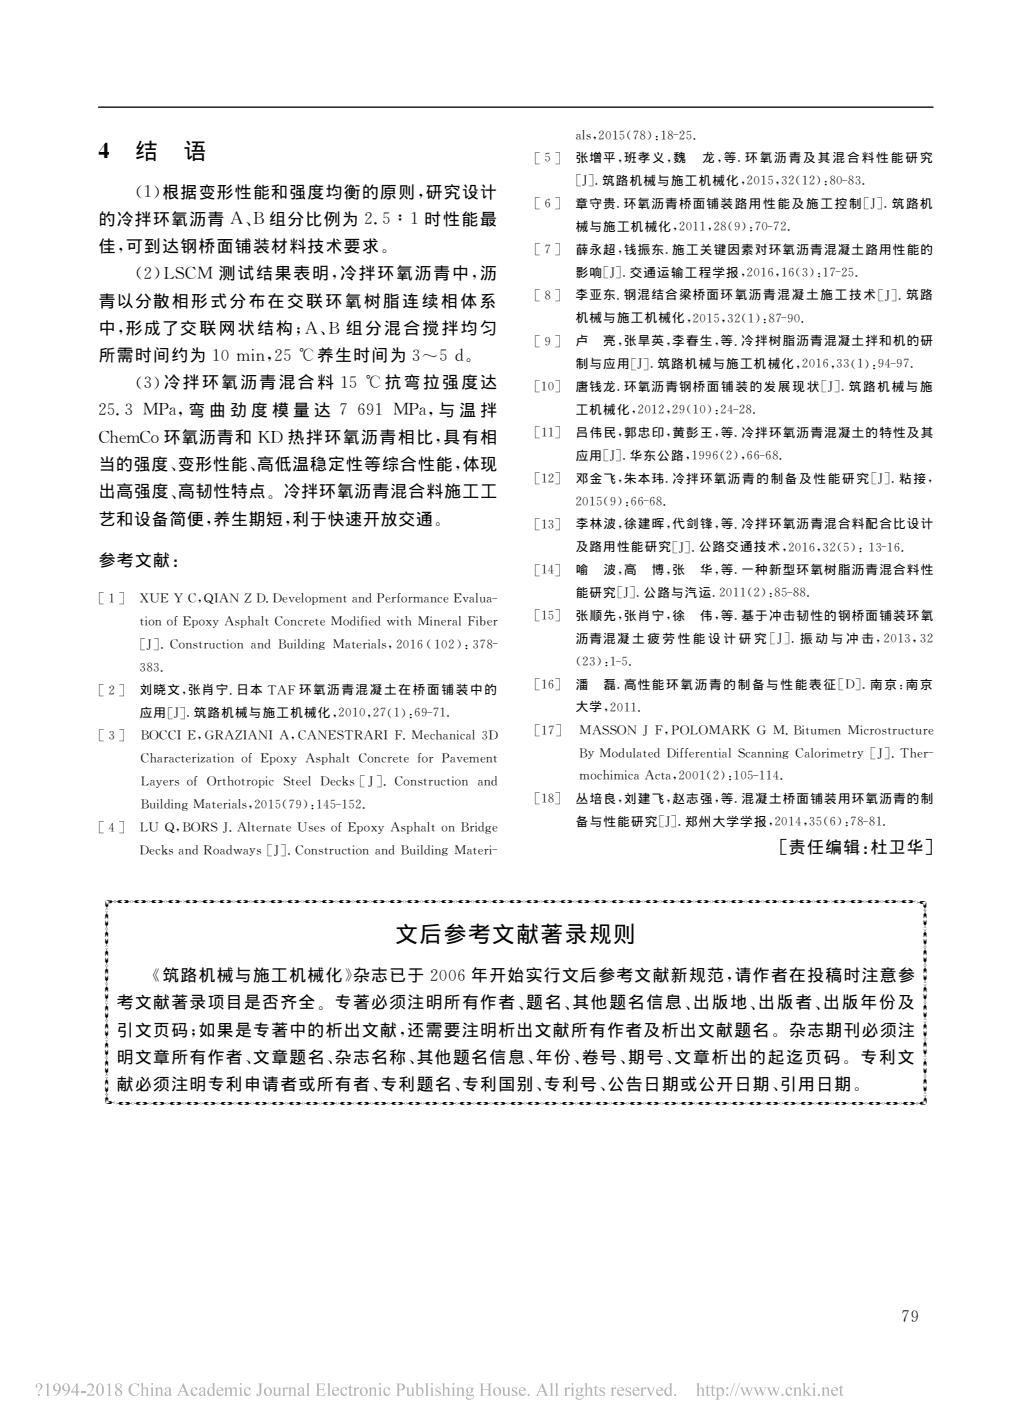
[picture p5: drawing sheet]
<svg xmlns="http://www.w3.org/2000/svg" width="210mm" height="285mm" viewBox="0 0 210 285" stroke-linecap="round" stroke-linejoin="round" font-family="sans-serif">
<path d="M20 21.8h169.9" fill="none" stroke="#000" stroke-width=".27"/>
<g fill="#b3b3b3">
<path d="M7.3 281.7a.73 .73 0 0 1 1.2-.1 .73 .73 0 0 1-.3 1.2l-.3 .5v-.5a.93 .93 0 0 0 .1-1.3h-.2a.48 .48 0 0 0-.3 .7l-.2-.2zM7.7 283.7a.22 .22 0 0 1 .4 0 .22 .22 0 0 1-.4 0z" fill-rule="evenodd"/>
<path d="M141.6 281.5l.6-.2v1.2a.54 .54 0 0 1 .7-.3 .54 .54 0 0 1 .3 .7v.9l.3 .1h-.9l.3-.2v-1a.35 .35 0 0 0-.3-.3 .35 .35 0 0 0-.4 .2v1.2l.3 .1h-.9l.3-.2v-2z" fill-rule="evenodd"/>
<path d="M13 281.5a.93 .93 0 0 1 1.1 .3 .93 .93 0 0 1 .1 1.1 1.34 1.34 0 0 1-1.5 1 1.26 1.26 0 0 0 1.1-1.1 .77 .77 0 0 1-1.1-.2 .77 .77 0 0 1 .3-1.1zM13.3 281.5a.64 .64 0 0 0-.3 .9 .64 .64 0 0 0 .9 .3 .99 .99 0 0 0-.5-1.2z" fill-rule="evenodd"/>
<path d="M15.6 281.4h.2v1.6h.3v.2h-.3v.7h-.3v-.7h-1v-.2zM15.5 281.7l-.8 1.3h.8z" fill-rule="evenodd"/>
<path d="M16.4 282.9h1v.3h-1z" fill-rule="evenodd"/>
<path d="M17.9 281.5a.73 .73 0 0 1 1 .1 .73 .73 0 0 1 0 1l-.9 1h.9l.4-.2-.2 .5h-1.5a2.65 2.65 0 0 0 1.2-1.9 .6 .6 0 0 0-.6-.3 .6 .6 0 0 0-.5 .4z" fill-rule="evenodd"/>
<path d="M19.9 281.6a.67 .67 0 0 1 .8-.2 .67 .67 0 0 1 .4 .7 1.34 1.34 0 0 1-.7 1.8 1.53 1.53 0 0 1-.5-2.3zM20.2 281.5a2.28 2.28 0 0 0 0 2.3h.3a2.23 2.23 0 0 0 0-2.3z" fill-rule="evenodd"/>
<path d="M21.8 281.7l.6-.3v2.2l.3 .3h-.9l.3-.1v-1.7v-.4z" fill-rule="evenodd"/>
<path d="M45.5 282.4l.6-.2v.3a.52 .52 0 0 1 .5-.3 .52 .52 0 0 1 .5 .3 .53 .53 0 0 1 .7-.3 .53 .53 0 0 1 .4 .6v.9l.2 .2h-.8l.3-.2v-.9a.35 .35 0 0 0-.3-.4 .35 .35 0 0 0-.4 .3v1.1l.2 .1h-.8l.2-.2v-.9a.37 .37 0 0 0-.2-.4 .37 .37 0 0 0-.5 .2v1.1l.3 .2h-.8l.2-.1v-1.3z" fill-rule="evenodd"/>
<path d="M125.8 282.4a.67 .67 0 0 1 .8-.2 .67 .67 0 0 1 .4 .7h-1.2a.6 .6 0 0 0 .4 .7 .6 .6 0 0 0 .8-.4 .74 .74 0 0 1-1 .7 .74 .74 0 0 1-.4-1.1zM126 282.4l-.2 .3h.8a.39 .39 0 0 0-.2-.3 .39 .39 0 0 0-.4 0z" fill-rule="evenodd"/>
<path d="M28.5 281.5l.6-.2v1.2a.55 .55 0 0 1 .7-.3 .55 .55 0 0 1 .3 .7v.8l.3 .2h-.8l.2-.2v-1a.35 .35 0 0 0-.3-.3 .35 .35 0 0 0-.4 .2v1.1l.3 .2h-.9l.3-.1v-.3v-1.7v-.3z" fill-rule="evenodd"/>
<path d="M78.2 282.4a.54 .54 0 0 1 .7-.3 .54 .54 0 0 1 .3 .6h-.1a.42 .42 0 0 0-.5-.4 .42 .42 0 0 0-.3 .6 .59 .59 0 0 0 .4 .7 .59 .59 0 0 0 .7-.4 .75 .75 0 0 1-1 .7 .75 .75 0 0 1-.4-1.1z" fill-rule="evenodd"/>
<path d="M9.2 281.7l.7-.3v2.3l.3 .2h-.9l.3-.1v-2z" fill-rule="evenodd"/>
<path d="M53.6 283a.85 .85 0 0 1 1.7 0 .85 .85 0 0 1-1.7 0zM54.2 282.4a.86 .86 0 0 0 .5 1.4 .91 .91 0 0 0-.3-1.5z" fill-rule="evenodd"/>
<path d="M128.9 282.4a.69 .69 0 0 1 .8-.2 .69 .69 0 0 1 .4 .7h-1.2a.6 .6 0 0 0 .4 .7 .6 .6 0 0 0 .8-.4 .73 .73 0 0 1-1 .7 .73 .73 0 0 1-.4-1.1zM129.1 282.4l-.2 .3h.9a.4 .4 0 0 0-.3-.4 .4 .4 0 0 0-.4 .1z" fill-rule="evenodd"/>
<path d="M39.1 282.4a.56 .56 0 0 1 .6-.2 .56 .56 0 0 1 .4 .5 .27 .27 0 0 1-.3-.1 .27 .27 0 0 1-.1-.2 .6 .6 0 0 0-.6 .3 .6 .6 0 0 0 .2 .7 .55 .55 0 0 0 .5 .2 .55 .55 0 0 0 .5-.4 .76 .76 0 0 1-1 .7 .76 .76 0 0 1-.5-1.1z" fill-rule="evenodd"/>
<path d="M88.7 282.3l.9-.1v.5a.45 .45 0 0 0-.3-.4 .45 .45 0 0 0-.5 .1v.3l.3 .2a.59 .59 0 0 1 .5 .7 .59 .59 0 0 1-.9 .3h-.1v-.5a.45 .45 0 0 0 .3 .4 .45 .45 0 0 0 .5-.2v-.3l-.7-.4-.1-.3z" fill-rule="evenodd"/>
<path d="M44.2 282.4a.69 .69 0 0 1 .8-.2 .69 .69 0 0 1 .5 .7h-1.2a.6 .6 0 0 0 .3 .7 .6 .6 0 0 0 .8-.4 .73 .73 0 0 1-.9 .7 .73 .73 0 0 1-.4-1.1zM44.4 282.4l-.1 .3h.8a.4 .4 0 0 0-.2-.4 .4 .4 0 0 0-.5 .1z" fill-rule="evenodd"/>
<path d="M23.6 281.5a.63 .63 0 0 1 1 .1 .63 .63 0 0 1-.3 .9 .73 .73 0 0 1 .6 .9 .73 .73 0 0 1-.8 .6 .73 .73 0 0 1-.7-.8l.5-.6a.68 .68 0 0 1-.3-1.1zM23.8 281.6l-.1 .3 .5 .6a.49 .49 0 0 0 .4-.7 .49 .49 0 0 0-.8-.2zM24 282.7a.55 .55 0 0 0-.3 .8 .55 .55 0 0 0 .9 .1l-.1-.4z" fill-rule="evenodd"/>
<path d="M133.7 282.4a.69 .69 0 0 1 .8-.2 .69 .69 0 0 1 .4 .7h-1.2a.6 .6 0 0 0 .4 .7 .6 .6 0 0 0 .8-.4 .73 .73 0 0 1-1 .7 .73 .73 0 0 1-.4-1.1zM133.9 282.4l-.2 .3h.8a.4 .4 0 0 0-.2-.4 .4 .4 0 0 0-.4 .1z" fill-rule="evenodd"/>
<path d="M49.8 282.4a.54 .54 0 0 1 .7-.3 .54 .54 0 0 1 .4 .6h-.2a.42 .42 0 0 0-.5-.4 .42 .42 0 0 0-.3 .6 .59 .59 0 0 0 .4 .7 .59 .59 0 0 0 .7-.4 .75 .75 0 0 1-.9 .7 .75 .75 0 0 1-.4-1.1z" fill-rule="evenodd"/>
<path d="M52.5 281.4h1l-.3 .3v1.4a.62 .62 0 0 1-.2 .7 .62 .62 0 0 1-.8 0l.1-.3h.2l.2 .3 .1-.2v-1.9z" fill-rule="evenodd"/>
<path d="M55.4 282.2h.6v1.1a.36 .36 0 0 0 .3 .4 .36 .36 0 0 0 .4-.2v-1.1l-.2-.2h.5v1.4l.3 .1-.6 .2v-.3a.54 .54 0 0 1-.6 .3 .54 .54 0 0 1-.4-.6v-.9z" fill-rule="evenodd"/>
<path d="M57.3 282.4l.6-.2v.3l.4-.3a.18 .18 0 0 1 .3 .1 .18 .18 0 0 1-.2 .2l-.3-.1-.2 .3v1l.3 .2h-.9l.3-.1v-.3v-1z" fill-rule="evenodd"/>
<path d="M105.8 282.4a.69 .69 0 0 1 .7-.2 .69 .69 0 0 1 .5 .7h-1.2a.6 .6 0 0 0 .4 .7 .6 .6 0 0 0 .7-.4 .73 .73 0 0 1-.9 .7 .73 .73 0 0 1-.4-1.1zM105.9 282.4l-.1 .3h.8a.4 .4 0 0 0-.2-.4 .4 .4 0 0 0-.5 .1z" fill-rule="evenodd"/>
<path d="M62.3 281.5l.5-.2v2.5l.3 .1h-.8l.2-.1v-.3v-1.8z" fill-rule="evenodd"/>
<path d="M60.8 282.3a.6 .6 0 0 1 .7-.1 .6 .6 0 0 1 .3 .6l.1 .9h.2l-.4 .2-.1-.2a.49 .49 0 0 1-.8 .2 .49 .49 0 0 1-.1-.7l.9-.4-.1-.3a.35 .35 0 0 0-.4-.2 .35 .35 0 0 0-.2 .5l-.3-.2zM61 283.2l-.1 .4 .2 .1 .5-.1v-.7z" fill-rule="evenodd"/>
<path d="M64.2 281.4h1.9v.6l-.3-.4-.9-.1v1h.8l.2-.3v.8l-.2-.3h-.8v1l.1 .1a.89 .89 0 0 0 1.2-.5l-.1 .6h-1.9l.3-.1v-.3v-1.8z" fill-rule="evenodd"/>
<path d="M66.5 281.5l.6-.2v2.4l.2 .2h-.8l.3-.1v-2.1z" fill-rule="evenodd"/>
<path d="M92.1 281.5a.2 .2 0 0 1 .4 0 .2 .2 0 0 1-.4 0zM91.8 282.4l.6-.2v1.5l.3 .2h-.8l.2-.1v-1.3z" fill-rule="evenodd"/>
<path d="M71.3 281.7l.1 .5h.4v.1h-.4v1.3l.1 .1 .3-.1a.38 .38 0 0 1-.5 .4 .38 .38 0 0 1-.3-.5v-1.2h-.2z" fill-rule="evenodd"/>
<path d="M130.2 282.4l.6-.2v.3l.3-.3h.2a.2 .2 0 0 1 .1 .3 .2 .2 0 0 1-.3-.1l-.3 .3v1l.3 .2h-.9l.3-.2v-1.2z" fill-rule="evenodd"/>
<path d="M71.8 282.4l.6-.2v.3l.3-.3h.2a.2 .2 0 0 1 .1 .3 .21 .21 0 0 1-.4-.1l-.2 .3v1l.3 .2h-.9l.3-.2v-1.2z" fill-rule="evenodd"/>
<path d="M127.4 282.3l.9-.1v.5a.47 .47 0 0 0-.3-.4 .47 .47 0 0 0-.5 .1l.3 .5a.59 .59 0 0 1 .6 .8 .59 .59 0 0 1-1 .2h-.1v-.5a.48 .48 0 0 0 .3 .4 .48 .48 0 0 0 .6-.2l-.1-.3-.7-.4-.1-.3z" fill-rule="evenodd"/>
<path d="M77.2 281.5a.18 .18 0 0 1 .3 0 .18 .18 0 0 1-.3 0zM76.9 282.4l.6-.2v1.5l.3 .2h-.9l.3-.1v-.3v-1z" fill-rule="evenodd"/>
<path d="M30.8 281.5a.18 .18 0 0 1 .3 0 .18 .18 0 0 1-.3 0zM30.5 282.4l.6-.2v1.5l.3 .2h-.8l.2-.1v-1.3z" fill-rule="evenodd"/>
<path d="M80.5 281.4h.9a.74 .74 0 0 1 1 .8 .74 .74 0 0 1-1.1 .6l-.1-.1v1l.4 .2h-1.1l.3-.1 .1-.3v-1.8zM81.2 281.6v1a.57 .57 0 0 0 .8-.5 .57 .57 0 0 0-.8-.5z" fill-rule="evenodd"/>
<path d="M82.5 282.2h.6v1.1a.36 .36 0 0 0 .3 .4 .36 .36 0 0 0 .5-.2l-.1-1.1-.2-.2h.5v1.3l.1 .2h.2l-.5 .2v-.3a.54 .54 0 0 1-.7 .3 .54 .54 0 0 1-.4-.6v-.9z" fill-rule="evenodd"/>
<path d="M48.8 281.5a.2 .2 0 0 1 .4 0 .2 .2 0 0 1-.4 0zM48.6 282.4l.5-.2 .1 1.5 .2 .2h-.8l.2-.1 .1-.3-.1-1z" fill-rule="evenodd"/>
<path d="M86.5 281.5l.5-.2v2.5l.3 .1h-.8l.2-.1v-.3v-1.8z" fill-rule="evenodd"/>
<path d="M87.7 281.5a.2 .2 0 0 1 .4 0 .2 .2 0 0 1-.4 0zM87.5 282.4l.6-.2v1.5l.2 .2h-.8l.2-.1v-1.3z" fill-rule="evenodd"/>
<path d="M40.6 282.5a.61 .61 0 0 1 .7-.3 .61 .61 0 0 1 .4 .6l.1 .9h.2l-.4 .2-.1-.2a.49 .49 0 0 1-.8 .2 .49 .49 0 0 1-.1-.7l.9-.4-.1-.3a.35 .35 0 0 0-.4-.2 .35 .35 0 0 0-.2 .5l-.2-.1zM40.9 283.2l-.1 .4 .2 .1 .5-.1v-.7z" fill-rule="evenodd"/>
<path d="M67.8 282.4a.67 .67 0 0 1 .8-.2 .67 .67 0 0 1 .4 .7h-1.2a.6 .6 0 0 0 .4 .7 .6 .6 0 0 0 .8-.4 .74 .74 0 0 1-1 .7 .74 .74 0 0 1-.4-1.1zM68 282.4l-.2 .3h.8a.39 .39 0 0 0-.2-.3 .39 .39 0 0 0-.4 0z" fill-rule="evenodd"/>
<path d="M145.6 282.4l.6-.2v.4a.62 .62 0 0 1 .7-.4 .62 .62 0 0 1 .4 .8 .76 .76 0 0 1-.3 .8 .76 .76 0 0 1-.8 0v.7l.2 .2h-.9l.3-.1v-.3v-1.8zM146.2 282.7v.6a.46 .46 0 0 0 .5 .6 .46 .46 0 0 0 .3-.7 .49 .49 0 0 0-.2-.7 .49 .49 0 0 0-.6 .2z" fill-rule="evenodd"/>
<path d="M92.7 282.4l.6-.2v.3a.54 .54 0 0 1 .7-.3 .54 .54 0 0 1 .4 .6v1l.2 .1h-.8l.3-.2v-.9l-.1-.3-.2-.1-.5 .2v1.1l.3 .2h-.8l.2-.2v-1.2z" fill-rule="evenodd"/>
<path d="M95.1 282.4l.4-.2 .9 .1v.2h-.3a.68 .68 0 0 1-.1 .8 .68 .68 0 0 1-.8 .1l-.1 .2 .3 .1a.73 .73 0 0 1 1 .5 .98 .98 0 0 1-1.6 .1l.3-.4-.2-.3 .3-.3-.3-.5zM95.3 282.4a.48 .48 0 0 0-.1 .6 .48 .48 0 0 0 .6 .2 .48 .48 0 0 0 .1-.6 .48 .48 0 0 0-.6-.2zM95.1 283.9l-.1 .3a.73 .73 0 0 0 .7 .3 .73 .73 0 0 0 .6-.5z" fill-rule="evenodd"/>
<path d="M114.7 282.4l.6-.2v.3l.3-.3h.2a.2 .2 0 0 1 .1 .3 .21 .21 0 0 1-.4-.1l-.2 .3v1l.3 .2h-.9l.3-.2v-1.2z" fill-rule="evenodd"/>
<path d="M97.5 281.4h1.1l-.4 .3v.9h1.2v-1l-.3-.2h1l-.3 .2v2l.3 .3h-1l.3-.1v-1.1h-1.2v.9l.4 .3h-1.1l.3-.1 .1-.3v-1.8z" fill-rule="evenodd"/>
<path d="M167.1 282.4l.6-.2v.3a.52 .52 0 0 1 .6-.3 .52 .52 0 0 1 .4 .6v1l.2 .1h-.8l.2-.1 .1-.3v-.9l-.3-.2-.4 .2v1.2l.2 .1h-.8l.3-.2v-1.2z" fill-rule="evenodd"/>
<path d="M102.1 282.2h.6v1.1a.36 .36 0 0 0 .2 .4 .36 .36 0 0 0 .5-.2l-.1-1.1-.2-.2h.6v1.4l.3 .1-.6 .2v-.3a.54 .54 0 0 1-.7 .3 .54 .54 0 0 1-.4-.6v-.9z" fill-rule="evenodd"/>
<path d="M104.3 282.3l.9-.1v.5a.47 .47 0 0 0-.3-.4 .47 .47 0 0 0-.5 .1l.2 .5a.59 .59 0 0 1 .6 .8 .59 .59 0 0 1-1 .2h-.1v-.5a.48 .48 0 0 0 .4 .4 .48 .48 0 0 0 .5-.2l-.1-.3-.7-.4-.1-.3z" fill-rule="evenodd"/>
<path d="M69.5 282.4a.54 .54 0 0 1 .6-.3 .54 .54 0 0 1 .4 .6h-.2a.42 .42 0 0 0-.5-.4 .42 .42 0 0 0-.3 .6 .59 .59 0 0 0 .4 .7 .59 .59 0 0 0 .8-.4 .75 .75 0 0 1-1 .7 .75 .75 0 0 1-.4-1.1z" fill-rule="evenodd"/>
<path d="M156 282.2h.7l-.1 .2 .4 1.1 .4-.8-.4-.5h.8l-.2 .2 .4 1.1 .4-1.1-.2-.2 .5 .1-.7 1.6-.6-1.1-.6 1.1-.6-1.5z" fill-rule="evenodd"/>
<path d="M110.3 281.4l1 2.3 .3 .2h-1l.3-.2-.2-.6h-1l-.2 .6 .2 .2h-.7l.4-.5zM110.2 282l-.5 1h.9z" fill-rule="evenodd"/>
<path d="M111.8 281.5l.6-.2v2.4l.2 .2h-.8l.3-.1v-2.1z" fill-rule="evenodd"/>
<path d="M112.9 281.5l.5-.2v2.2l.1 .3 .2 .1h-.8l.2-.1v-.3v-1.7v-.3z" fill-rule="evenodd"/>
<path d="M43.1 281.5l.5-.2v2.3l.3 .1-.6 .2v-.2a.74 .74 0 0 1-1 0 .74 .74 0 0 1 0-1l.4-.5 .6 .1v-.6zM42.7 282.4a.77 .77 0 0 0 .5 1.3l.1-.1v-.9a.39 .39 0 0 0-.2-.3 .39 .39 0 0 0-.4 0z" fill-rule="evenodd"/>
<path d="M116.3 281.5a.2 .2 0 0 1 .4 0 .2 .2 0 0 1-.4 0zM116.1 282.4l.6-.2v1.6l.2 .1h-.8l.2-.2v-1.2z" fill-rule="evenodd"/>
<path d="M117.4 282.4l.5-.2 .9 .2-.4 .1a.68 .68 0 0 1-.1 .8 .68 .68 0 0 1-.8 .1l-.1 .2 .3 .1a.72 .72 0 0 1 1.1 .5 .9 .9 0 0 1-.8 .6 .9 .9 0 0 1-.9-.5l.3-.4-.1-.3 .2-.3-.3-.4zM117.6 282.4a.49 .49 0 0 0-.1 .6 .49 .49 0 0 0 .6 .2 .5 .5 0 0 0 .1-.6 .5 .5 0 0 0-.6-.2zM117.5 283.9l-.2 .3a.73 .73 0 0 0 .7 .3 .73 .73 0 0 0 .6-.5z" fill-rule="evenodd"/>
<path d="M160.1 282.4a.56 .56 0 0 1 .6-.2 .56 .56 0 0 1 .4 .5 .27 .27 0 0 1-.3-.1 .27 .27 0 0 1-.1-.2 .6 .6 0 0 0-.6 .3 .6 .6 0 0 0 .2 .7 .55 .55 0 0 0 .5 .2 .55 .55 0 0 0 .5-.4 .76 .76 0 0 1-1 .7 .76 .76 0 0 1-.5-1.1z" fill-rule="evenodd"/>
<path d="M121.3 281.7v.5h.4v.1h-.4v1.3l.1 .1 .4-.1a.38 .38 0 0 1-.5 .4 .38 .38 0 0 1-.3-.5v-1.2h-.2z" fill-rule="evenodd"/>
<path d="M122.1 282.3l.9-.1v.5a.44 .44 0 0 0-.3-.4 .44 .44 0 0 0-.5 .2l.3 .4a.59 .59 0 0 1 .5 .7 .59 .59 0 0 1-.9 .3h-.1v-.5a.48 .48 0 0 0 .3 .4 .48 .48 0 0 0 .5-.2v-.3l-.8-.5z" fill-rule="evenodd"/>
<path d="M74.9 282.4l.6-.2v.3a.52 .52 0 0 1 .7-.3 .52 .52 0 0 1 .3 .6l.1 1 .2 .1h-.8l.2-.1v-.3v-.9l-.2-.2-.5 .2v1.2l.3 .1h-.8l.2-.2v-1.2z" fill-rule="evenodd"/>
<path d="M124.2 282.4l.6-.2v.3l.3-.3 .3 .1a.23 .23 0 0 1-.2 .2 .23 .23 0 0 1-.2-.1l-.2 .3v1l.3 .2h-.9l.3-.2v-1.2z" fill-rule="evenodd"/>
<path d="M153.3 282.2h.7l-.1 .3 .4 1 .4-.8-.4-.5h.7l-.1 .3 .4 1 .4-1.1-.2-.2 .5 .1-.3 .2-.5 1.4-.5-1.1-.6 1.1-.6-1.5z" fill-rule="evenodd"/>
<path d="M73.1 283a.86 .86 0 0 1 1.7 0 .86 .86 0 0 1-1.7 0zM73.7 282.4a1.07 1.07 0 0 0 .3 1.4 .83 .83 0 0 0 .5-.8 .83 .83 0 0 0-.6-.7z" fill-rule="evenodd"/>
<path d="M37.3 281.4l1 2.3 .3 .2h-1l.3-.2-.3-.6h-.9l-.3 .6 .3 .2h-.8l.5-.5zM37.2 282l-.5 1h.9z" fill-rule="evenodd"/>
<path d="M118.9 281.5l.6-.2v1.2a.55 .55 0 0 1 .7-.3 .55 .55 0 0 1 .3 .7v.9l.2 .1h-.8l.3-.2v-1a.35 .35 0 0 0-.4-.3 .35 .35 0 0 0-.3 .2v1.2l.2 .1h-.8l.2-.1v-2.1z" fill-rule="evenodd"/>
<path d="M84.4 281.5l.6-.2v1.2a.69 .69 0 0 1 1-.2 .69 .69 0 0 1 .1 1 .91 .91 0 0 1-1.4 .5v-2.1zM85.1 282.5l-.1 1.2a.53 .53 0 0 0 .7 .1 .53 .53 0 0 0 .2-.7 .51 .51 0 0 0-.2-.6 .51 .51 0 0 0-.6 0z" fill-rule="evenodd"/>
<path d="M136.1 281.5l.5-.2v2.2l.1 .2h.2l-.6 .2v-.2a.75 .75 0 0 1-1 0 .75 .75 0 0 1 0-1l.5-.5 .5 .1v-.7zM135.7 282.4a.75 .75 0 0 0-.2 .8 .75 .75 0 0 0 .7 .5l.1-.1v-.9a.39 .39 0 0 0-.2-.3 .39 .39 0 0 0-.4 0z" fill-rule="evenodd"/>
<path d="M58.6 282.4l.6-.2v.3a.52 .52 0 0 1 .6-.3 .52 .52 0 0 1 .3 .6l.1 1 .2 .1h-.8l.2-.1 .1-.3-.1-.9-.2-.2-.4 .2v1.2l.2 .1h-.8l.2-.2v-1.2z" fill-rule="evenodd"/>
<path d="M31.4 282.4l.6-.2v.3a.54 .54 0 0 1 .7-.3 .54 .54 0 0 1 .4 .6v1l.2 .1h-.8l.2-.2v-.9v-.3l-.2-.1-.5 .2v1.1l.3 .2h-.8l.2-.2v-1.2z" fill-rule="evenodd"/>
<path d="M11 281.7a.85 .85 0 0 1 1.1-.1 .85 .85 0 0 1 .3 1.1 1.38 1.38 0 0 1-1.6 1.2 1.2 1.2 0 0 0 1.2-1.1 .75 .75 0 0 1-1.1-.1 .75 .75 0 0 1 .1-1zM11.3 281.7a.65 .65 0 0 0-.1 .7 .65 .65 0 0 0 .7 .3 .74 .74 0 0 0-.5-1.2z" fill-rule="evenodd"/>
<path d="M144 281.7l.1 .5h.4v.1h-.4v1.3l.1 .1 .3-.1a.39 .39 0 0 1-.4 .4 .39 .39 0 0 1-.3-.5v-1.2h-.3z" fill-rule="evenodd"/>
<path d="M145.1 281.7v.5h.4v.1h-.4v1.3l.1 .1 .4-.1a.38 .38 0 0 1-.5 .4 .38 .38 0 0 1-.3-.5v-1.2h-.3z" fill-rule="evenodd"/>
<path d="M33.7 282.3a.62 .62 0 0 1 .7-.1 .62 .62 0 0 1 .3 .6l.1 .9h.2l-.4 .2-.2-.2a.48 .48 0 0 1-.7 .2 .48 .48 0 0 1-.1-.7l.8-.4v-.3a.36 .36 0 0 0-.4-.2 .36 .36 0 0 0-.3 .5l-.1-.1zM33.8 283.2v.3l.1 .2 .5-.1v-.7z" fill-rule="evenodd"/>
<path d="M147.8 282.4a.21 .21 0 0 1 .4 0 .21 .21 0 0 1-.4 0zM147.7 283.7a.25 .25 0 0 1 .5 0 .25 .25 0 0 1-.5 0z" fill-rule="evenodd"/>
<path d="M149.4 281.3h.1l-.9 2.6h-.1z" fill-rule="evenodd"/>
<path d="M150.4 281.3h.2l-1 2.6h-.1z" fill-rule="evenodd"/>
<path d="M150.6 282.2h.7l-.2 .3 .4 1 .4-.8-.3-.5h.7l-.1 .3 .3 1 .4-1.1-.2-.2 .5 .1-.2 .2-.5 1.4-.5-1.1-.6 1.1z" fill-rule="evenodd"/>
<path d="M26.6 281.7a1.78 1.78 0 0 1 1.6-.2l.1-.1v.8a.92 .92 0 0 0-1.1-.7 .92 .92 0 0 0-.6 1.2 .98 .98 0 0 0 .6 1.1 .98 .98 0 0 0 1.2-.5 1.24 1.24 0 0 1-1.9 .3 1.24 1.24 0 0 1 .1-1.9z" fill-rule="evenodd"/>
<path d="M89.9 281.5l.5-.2v1.2a.55 .55 0 0 1 .7-.3 .55 .55 0 0 1 .3 .7v.8l.3 .2h-.8l.2-.2v-1a.35 .35 0 0 0-.3-.3 .35 .35 0 0 0-.4 .2v1.1l.3 .2h-.8l.2-.1v-.3v-1.7v-.3z" fill-rule="evenodd"/>
<path d="M100.3 283a.85 .85 0 0 1 1.7 0 .85 .85 0 0 1-1.7 0zM100.8 282.4a.86 .86 0 0 0 .6 1.4 .91 .91 0 0 0-.4-1.5z" fill-rule="evenodd"/>
<path d="M161.3 282.4l.6-.2v.3a.54 .54 0 0 1 .7-.3 .54 .54 0 0 1 .3 .6v1l.3 .1h-.8l.2-.2v-.9v-.3l-.3-.1-.4 .2v1.1l.3 .2h-.8l.2-.2v-1.2z" fill-rule="evenodd"/>
<path d="M163.2 281.5l.6-.2v1.7l.6-.6-.1-.2h.7l-.9 .7 1 1h-.8l.1-.2-.6-.7v.8l.3 .1h-.9l.3-.1v-.3v-1.7l-.1-.3z" fill-rule="evenodd"/>
<path d="M165.5 281.5a.18 .18 0 0 1 .3 0 .18 .18 0 0 1-.3 0zM165.2 282.4l.6-.2v1.5l.3 .2h-.9l.3-.1v-1.3z" fill-rule="evenodd"/>
<path d="M131.5 282.2h.8l-.2 .2 .4 1.1 .4-1.1-.1-.2h.5l-.8 1.7-.8-1.5z" fill-rule="evenodd"/>
<path d="M169.3 282.4a.67 .67 0 0 1 .8-.2 .67 .67 0 0 1 .4 .7h-1.1a.6 .6 0 0 0 .3 .7 .6 .6 0 0 0 .8-.4 .74 .74 0 0 1-1 .7 .74 .74 0 0 1-.4-1.1zM169.5 282.4l-.1 .3h.7a.39 .39 0 0 0-.1-.3 .39 .39 0 0 0-.5 0z" fill-rule="evenodd"/>
<path d="M171.2 281.7v.5h.4v.1h-.4v1.3l.1 .1 .4-.1a.38 .38 0 0 1-.5 .4 .38 .38 0 0 1-.3-.5v-1.2h-.3z" fill-rule="evenodd"/>
<circle cx="107.5" cy="283.7" r=".23"/>
<circle cx="166.6" cy="283.7" r=".23"/>
<circle cx="159.2" cy="283.7" r=".23"/>
<circle cx="137.4" cy="283.7" r=".22"/>
</g>
<g font-size="4.6">
<text x="18.9" y="32.7">４</text>
<text x="27.5" y="32.3">结</text>
<text x="37.3" y="32.3">语</text>
<text x="80.4" y="191.6">文后参考文献著录规则</text>
</g>
<g font-size="3.4">
<text x="27.4" y="40">（１） 根据变形性能和强度均衡的原则， 研究设计</text>
<text x="20.1" y="45.7">的冷拌环氧沥青 Ａ、Ｂ组分比例为２．</text>
<text x="77" y="46.1">５∶１时性能最</text>
<text x="20.1" y="51.3">佳， 可到达钢桥面铺装材料技术要求。</text>
<text x="27.4" y="56.6">（２）ＬＳＣＭ 测试结果表明， 冷拌环氧沥青中， 沥</text>
<text x="20.1" y="62.4">青以分散相形式分布在交联环氧树脂连续相体系</text>
<text x="20.1" y="67.9">中， 形成了交联网状结构； Ａ、 Ｂ 组分混合搅拌均匀</text>
<text x="20.1" y="73.5">所需时间约为１</text>
<text x="44.1" y="73.8">０ｍｉ</text>
<text x="51.3" y="73.8">ｎ，２</text>
<text x="56.8" y="73.8">５ ℃养生时间为３～５ｄ。</text>
<text x="27.4" y="78.8">（３） 冷拌环氧沥青混合料１</text>
<text x="70.2" y="79.3">５ ℃抗弯拉强度达</text>
<text x="19.2" y="84.9">２</text>
<text x="20.9" y="84.9">５．</text>
<text x="24.5" y="84.9">３ ＭＰ ，</text>
<text x="33.5" y="84.9">ａ 弯 曲 劲 度 模 量 达 ７６１ ＭＰ ，</text>
<text x="73.6" y="84.9">９</text>
<text x="84.3" y="84.9">ａ 与 温 拌</text>
<text x="19.5" y="90.4">Ｃｈ</text>
<text x="20.1" y="95.6">当的强度、 变形性能、 高低温稳定性等综合性能， 体现</text>
<text x="23.3" y="90.4">ｅｍＣｏ环氧沥青和 ＫＤ热拌环氧沥青相比， 具有相</text>
<text x="20.1" y="101.2">出高强度、 高韧性特点。</text>
<text x="57.8" y="101.2">冷拌环氧沥青混合料施工工</text>
<text x="20.1" y="106.7">艺和设备简便， 养生期短， 利于快速开放交通。</text>
<text x="20.1" y="115">参考文献：</text>
<text x="158.6" y="173.2">［ 责任编辑： 杜卫华］</text>
<text x="23.4" y="185.2">櫅櫅櫅櫅櫅櫅櫅櫅櫅櫅櫅櫅櫅櫅櫅櫅櫅櫅櫅櫅櫅櫅櫅櫅櫅櫅櫅櫅櫅櫅櫅櫅櫅櫅櫅櫅櫅櫅櫅櫅櫅櫅櫅櫅櫅櫅櫅殯</text>
<text x="186.6" y="185.1" transform="rotate(90 186.6 185.1)">櫅櫅櫅櫅櫅櫅櫅櫅櫅櫅殯</text>
<text x="31.1" y="199.4">《 筑路机械与施工机械化》 杂志已于２０</text>
<text x="88.5" y="199.9">０６年开始实行文后参考文献新规范， 请作者在投稿时注意参</text>
<text x="23.8" y="205.1">考文献著录项目是否齐全。</text>
<text x="68.2" y="205.1">专著必须注明所有作者、 题名、 其他题名信息、 出版地、 出版者、 出版年份及</text>
<text x="23.8" y="210.7">引文页码； 如果是专著中的析出文献， 还需要注明析出文献所有作者及析出文献题名。</text>
<text x="160.6" y="210.7">杂志期刊必须注</text>
<text x="23.8" y="216.2">明文章所有作者、 文章题名、 杂志名称、 其他题名信息、 年份、 卷号、 期号、 文章析出的起迄页码。</text>
<text x="23.8" y="221.7">献必须注明专利申请者或所有者、 专利题名、 专利国别、 专利号、 公告日期或公开日期、 引用日期。</text>
<text x="175.1" y="216.2">专利文</text>
<text x="23.4" y="222.6" transform="rotate(-90 23.4 222.6)">櫅櫅櫅櫅櫅櫅櫅櫅櫅櫅殯</text>
<text x="186.7" y="222.6" transform="rotate(-180 186.7 222.6)">櫅櫅櫅櫅櫅櫅櫅櫅櫅櫅櫅櫅櫅櫅櫅櫅櫅櫅櫅櫅櫅櫅櫅櫅櫅櫅櫅櫅櫅櫅櫅櫅櫅櫅櫅櫅櫅櫅櫅櫅櫅櫅櫅櫅櫅櫅櫅殯</text>
<text x="182.6" y="269.3">７</text>
<text x="184.4" y="269.3">９</text>
</g>
<g font-size="2.6">
<text x="116.5" y="28.6">ａｓ２１</text>
<text x="117.5" y="28.6">ｌ， ０５（７</text>
<text x="129.5" y="28.6">８） ：１ － ５．</text>
<text x="135.1" y="28.6">８２</text>
<text x="108.7" y="32.9">［ ５］</text>
<text x="117.1" y="33">张增平， 班孝义， 魏</text>
<text x="143" y="33">龙， 等．环氧沥青及其混合料性能研究</text>
<text x="117.1" y="37.5">［Ｊ］ ．</text>
<text x="122.5" y="37.6">筑路机械与施工机械化，２１</text>
<text x="152.7" y="37.9">０５，３</text>
<text x="159.7" y="37.9">２（１</text>
<text x="163.9" y="37.9">２） ：８ － ３．</text>
<text x="169.6" y="37.9">０８</text>
<text x="108.7" y="42.2">［ ６］</text>
<text x="117.1" y="42.3">章守贵．</text>
<text x="117.1" y="46.9">械与施工机械化，２１</text>
<text x="126.9" y="42.3">环氧沥青桥面铺装路用性能及施工控制［Ｊ］ ．筑路机</text>
<text x="138.9" y="47.2">０１，２</text>
<text x="145.9" y="47.2">８（９） ：７ － ２．</text>
<text x="154.4" y="47.2">０７</text>
<text x="108.7" y="51.5">［ ７］</text>
<text x="117.1" y="51.6">薛永超， 钱振东．</text>
<text x="136.8" y="51.6">施工关键因素对环氧沥青混凝土路用性能的</text>
<text x="117.1" y="56.3">影响［Ｊ］ ．</text>
<text x="128.1" y="56.3">交通运输工程学报，２１</text>
<text x="152.7" y="56.5">０６，１</text>
<text x="159.7" y="56.5">６（３） ：１ － ５．</text>
<text x="168.1" y="56.5">７２</text>
<text x="108.7" y="60.8">［ ８］</text>
<text x="117.1" y="60.9">李亚东．</text>
<text x="117.1" y="65.6">机械与施工机械化，２１</text>
<text x="126.9" y="60.9">钢混结合梁桥面环氧沥青混凝土施工技术［Ｊ］ ．筑路</text>
<text x="141.7" y="65.8">０５，３</text>
<text x="148.7" y="65.8">２（１） ：８ － ０．</text>
<text x="157.2" y="65.8">７９</text>
<text x="108.7" y="70.1">［ ９］</text>
<text x="117.1" y="70.2">卢</text>
<text x="122.8" y="70.2">亮， 张旱英， 李春生， 等．</text>
<text x="150.8" y="70.2">冷拌树脂沥青混凝土拌和机的研</text>
<text x="117.1" y="74.9">制与应用［Ｊ］ ．</text>
<text x="133.7" y="74.9">筑路机械与施工机械化，２１</text>
<text x="163.9" y="75.1">０６，３</text>
<text x="171" y="75.1">３（１） ：９ － ７．</text>
<text x="179.4" y="75.1">４９</text>
<text x="108.7" y="79.4">［１</text>
<text x="110.8" y="79.8">０］</text>
<text x="117.1" y="79.5">唐钱龙．</text>
<text x="127" y="79.5">环氧沥青钢桥面铺装的发展现状［Ｊ］ ．筑路机械与施</text>
<text x="108.7" y="88.7">［１</text>
<text x="110.9" y="89.1">１］</text>
<text x="117.1" y="84.2">工机械化，２１</text>
<text x="117.2" y="88.8">吕伟民， 郭忠印， 黄彭王， 等．</text>
<text x="130.5" y="84.4">０２，２</text>
<text x="137.5" y="84.4">９（１</text>
<text x="141.7" y="84.4">０） ：２ － ８．</text>
<text x="147.3" y="84.4">４２</text>
<text x="150.9" y="88.8">冷拌环氧沥青混凝土的特性及其</text>
<text x="117.1" y="93.5">应用［Ｊ］ ．</text>
<text x="128.1" y="93.5">华东公路，１９</text>
<text x="141.5" y="93.8">９６（２） ，６ － ８．</text>
<text x="152.7" y="93.8">６６</text>
<text x="108.7" y="98">［１</text>
<text x="110.9" y="98.4">２］</text>
<text x="117.2" y="98.2">邓金飞， 朱本玮．</text>
<text x="136.8" y="98.2">冷拌环氧沥青的制备及性能研究［Ｊ］ ．粘接，</text>
<text x="108.7" y="107.3">［１</text>
<text x="110.9" y="107.7">３］</text>
<text x="116.5" y="103.1">２１</text>
<text x="117.2" y="107.5">李林波， 徐建晖， 代剑锋， 等．</text>
<text x="117.9" y="103.1">０５（９） ：６ － ８．</text>
<text x="129.1" y="103.1">６６</text>
<text x="150.9" y="107.5">冷拌环氧沥青混合料配合比设计</text>
<text x="117.1" y="112.1">及路用性能研究［Ｊ］ ．</text>
<text x="142.2" y="112.1">公路交通技术，２１</text>
<text x="161.1" y="112.4">０６，３</text>
<text x="168.1" y="112.4">２（５） ： １ － ６．</text>
<text x="177.5" y="112.4">３１</text>
<text x="108.7" y="116.7">［１</text>
<text x="110.9" y="117">４］</text>
<text x="117.2" y="116.8">喻</text>
<text x="122.8" y="116.8">波， 高</text>
<text x="132.6" y="116.8">博， 张</text>
<text x="142.4" y="116.8">华， 等．</text>
<text x="150.9" y="116.8">一种新型环氧树脂沥青混合料性</text>
<text x="20" y="122.5">［ １］</text>
<text x="28.1" y="122.9">ＸＵＥＹＣ， ＱＩＡＮＺＤ． ｖｌｐ</text>
<text x="55.2" y="122.9">Ｄｅｅｏ ｍｅｔａ</text>
<text x="67.7" y="122.9">ｎ</text>
<text x="72.3" y="122.9">ｎｄＰｅｆｒｍａｃ</text>
<text x="78.8" y="122.9">ｒｏ</text>
<text x="87" y="122.9">ｎｅＥｖｌａ</text>
<text x="94.8" y="122.9">ａｕ －</text>
<text x="108.7" y="126">［１</text>
<text x="117.1" y="121.4">能研究［Ｊ］ ．</text>
<text x="130.9" y="121.4">公路与汽运．０１（２） ：８ － ８．</text>
<text x="145.7" y="121.7">２１</text>
<text x="158.3" y="121.7">５８</text>
<text x="27.7" y="127.5">ｔｏ</text>
<text x="28.4" y="131.8">［Ｊ］ ．Ｃｏｓｒｃｉｎａ</text>
<text x="28.5" y="127.5">ｉｎｏ</text>
<text x="34.5" y="127.5">ｆＥｐｘ</text>
<text x="39.8" y="127.5">ｏｙＡｓｈｌ</text>
<text x="48.3" y="127.7">ｐａｔＣｏｃｅｅＭｏｉｉｄｗｔ</text>
<text x="58.5" y="127.5">ｎｒｔ</text>
<text x="70.6" y="127.5">ｄｆｅ</text>
<text x="79.7" y="127.5">ｉｈ Ｍｉｅａ</text>
<text x="87.6" y="127.5">ｎｒｌＦｂｒ</text>
<text x="95.9" y="127.5">ｉｅ</text>
<text x="110.9" y="126.3">５］</text>
<text x="117.1" y="130.7">沥青混凝 土 疲 劳 性 能 设 计 研 究 ［Ｊ］ ．振 动 与 冲 击， ２１</text>
<text x="117.2" y="126.1">张顺先， 张肖宁， 徐</text>
<text x="142.4" y="126.1">伟， 等．</text>
<text x="150.9" y="126.1">基于冲击韧性的钢桥面铺装环氧</text>
<text x="180.6" y="131">０３， ３</text>
<text x="188" y="131">２</text>
<text x="27.8" y="136.8">３３．</text>
<text x="29.2" y="136.8">８</text>
<text x="37.2" y="132.2">ｎｔｕｔｏ</text>
<text x="51.8" y="132.2">ｎｄＢｕｌｉｇ Ｍａｅｉｌ，</text>
<text x="58.8" y="132.2">ｉｄｎ</text>
<text x="70.7" y="132.2">ｔｒａｓ ２１</text>
<text x="81.4" y="132.2">０６（１２） ： ３８</text>
<text x="89.1" y="132.2">０</text>
<text x="96.9" y="132.2">７ －</text>
<text x="117.1" y="135.3">（２</text>
<text x="119.3" y="135.7">３） ：１－５．</text>
<text x="20" y="141.1">［ ２］</text>
<text x="28.4" y="141.2">刘晓文， 张肖宁．</text>
<text x="48.1" y="141.2">日本 ＴＡＦ环氧沥青混凝土在桥面铺装中的</text>
<text x="108.7" y="139.9">［１</text>
<text x="110.9" y="140.3">６］</text>
<text x="117.2" y="140.1">潘</text>
<text x="122.8" y="140.1">磊．</text>
<text x="127" y="140.1">高性能环氧沥青的制备与性能表征［Ｄ］ ．南京： 南京</text>
<text x="28.4" y="145.9">应用［Ｊ］ ．</text>
<text x="39.4" y="145.9">筑路机械与施工机械化，２１</text>
<text x="69.6" y="146.1">００，２</text>
<text x="76.6" y="146.1">７（１） ：６ － １．</text>
<text x="85.1" y="146.1">９７</text>
<text x="108.7" y="149.2">［１</text>
<text x="110.9" y="149.6">７］</text>
<text x="117.1" y="144.7">大学，２１</text>
<text x="117.9" y="149.6">ＭＡＳＳＯＮＪＦ， ＰＯＬＯＭＡＲＫ Ｇ Ｍ．ｉｕｍｅ</text>
<text x="124.9" y="145">０１．</text>
<text x="161" y="149.6">Ｂｔ</text>
<text x="169.2" y="149.6">ｎ Ｍｉｒｓｒｃｕｅ</text>
<text x="175" y="149.6">ｃｏｔｕｔｒ</text>
<text x="20" y="150.4">［ ３］</text>
<text x="28.2" y="150.8">ＢＯＣＣ</text>
<text x="28.3" y="155.4">Ｃｈｒｃｅｉａｉｎｏ</text>
<text x="31.3" y="155.4">ａａｔｒｚｔｏ</text>
<text x="35.2" y="150.8">ＩＥ， ＧＲＡＺ</text>
<text x="48.6" y="150.8">ＩＡＮＩＡ， ＣＡＮＥＳＴＲＡＲＩＦ．Ｍｅｈｎｃｌ３Ｄ</text>
<text x="49.6" y="155.4">ｆＥｐｘ</text>
<text x="55.6" y="155.4">ｏｙ Ａｓｈｌ</text>
<text x="64.8" y="155.6">ｐａｔ ＣｏｃｅｅｆｒＰａｅｍｅｔ</text>
<text x="75.6" y="155.4">ｎｒｔ</text>
<text x="85.2" y="155.4">ｏ</text>
<text x="86.7" y="150.8">ｃａｉａ</text>
<text x="92.3" y="155.4">ｖ</text>
<text x="98.3" y="155.4">ｎ</text>
<text x="117.4" y="154.3">ＢｙＭｏ ｌｔｄＤｆｅｅｔａ</text>
<text x="125.3" y="154.3">ｄｕａｅ</text>
<text x="136.6" y="154.3">ｉｆｒｎｉｌＳａ ｉｇＣａｏｉｍｅｒ</text>
<text x="151" y="154.3">ｃｎｎｎ</text>
<text x="164" y="154.3">ｌｒ</text>
<text x="171.5" y="154.3">ｔｙ ［Ｊ］ ．Ｔｈｒ</text>
<text x="185.9" y="154.3">ｅ－</text>
<text x="28.3" y="160.1">Ｌａｅｓｏ</text>
<text x="31.1" y="160.2">ｙｒ</text>
<text x="38.5" y="160.1">ｆ Ｏｒｈｏｒｐｃ Ｓｅｌ Ｄｅｋ</text>
<text x="44.4" y="160.1">ｔ ｔｏｉ</text>
<text x="58.4" y="160.1">ｔｅ</text>
<text x="67.7" y="160.1">ｃｓ［Ｊ］ ．Ｃｏｓｒｃｉｎ ａ</text>
<text x="82.9" y="160.1">ｎｔｕｔｏ</text>
<text x="97.9" y="160.1">ｎｄ</text>
<text x="117.7" y="158.9">ｍｏｈ</text>
<text x="120.8" y="158.9">ｃｉｍｉａＡｃａ２０</text>
<text x="127.1" y="158.9">ｃ</text>
<text x="133.6" y="158.9">ｔ ， ０１（２） ：１５１４．</text>
<text x="150" y="158.9">０ － １</text>
<text x="28.2" y="164.8">ＢｕｌｉｇＭａｅｉｌ， ０５（７</text>
<text x="30.9" y="164.8">ｉｄｎ</text>
<text x="42.3" y="164.8">ｔｒａｓ２１</text>
<text x="59.5" y="164.8">９） ：１５１２．</text>
<text x="65.1" y="164.8">４ － ５</text>
<text x="108.7" y="163.2">［１</text>
<text x="110.9" y="163.6">８］</text>
<text x="117.2" y="163.3">丛培良， 刘建飞， 赵志强， 等．</text>
<text x="117.2" y="168">备与性能研究［Ｊ］ ．</text>
<text x="139.4" y="168">郑州大学学报，２１</text>
<text x="150.9" y="163.3">混凝土桥面铺装用环氧沥青的制</text>
<text x="20" y="169">［ ４］</text>
<text x="28" y="169.4">ＬＵ Ｑ， ＢＯＲＳＪ． ｔｒａｅＵｓｓｏ</text>
<text x="48" y="169.4">Ａｌｅｎｔ</text>
<text x="63.2" y="169.4">ｅ</text>
<text x="67.9" y="169.4">ｆＥｐｘ</text>
<text x="73.4" y="169.4">ｏｙＡｓｈｌ</text>
<text x="82.1" y="169.5">ｐａｔｏ</text>
<text x="90.6" y="169.4">ｎＢｉｇ</text>
<text x="94.8" y="169.4">ｒｄｅ</text>
<text x="158.4" y="168.2">０４，３</text>
<text x="165.4" y="168.2">５（６） ：７ － １．</text>
<text x="173.8" y="168.2">８８</text>
<text x="28.1" y="174.1">Ｄｅｋ</text>
<text x="30.9" y="174.1">ｃｓａ</text>
<text x="37" y="174.1">ｎｄＲｏｄｗａｓ［Ｊ］ ． ｎｔｕｔｏ</text>
<text x="44.1" y="174.1">ａ</text>
<text x="50.1" y="174.2">ｙ</text>
<text x="59.7" y="174.1">Ｃｏｓｒｃｉｎａ</text>
<text x="77" y="174.1">ｎｄＢｕｌｉｇ Ｍａｅｉ</text>
<text x="83.8" y="174.1">ｉｄｎ</text>
<text x="95.4" y="174.1">ｔｒ－</text>
</g>
</svg>
